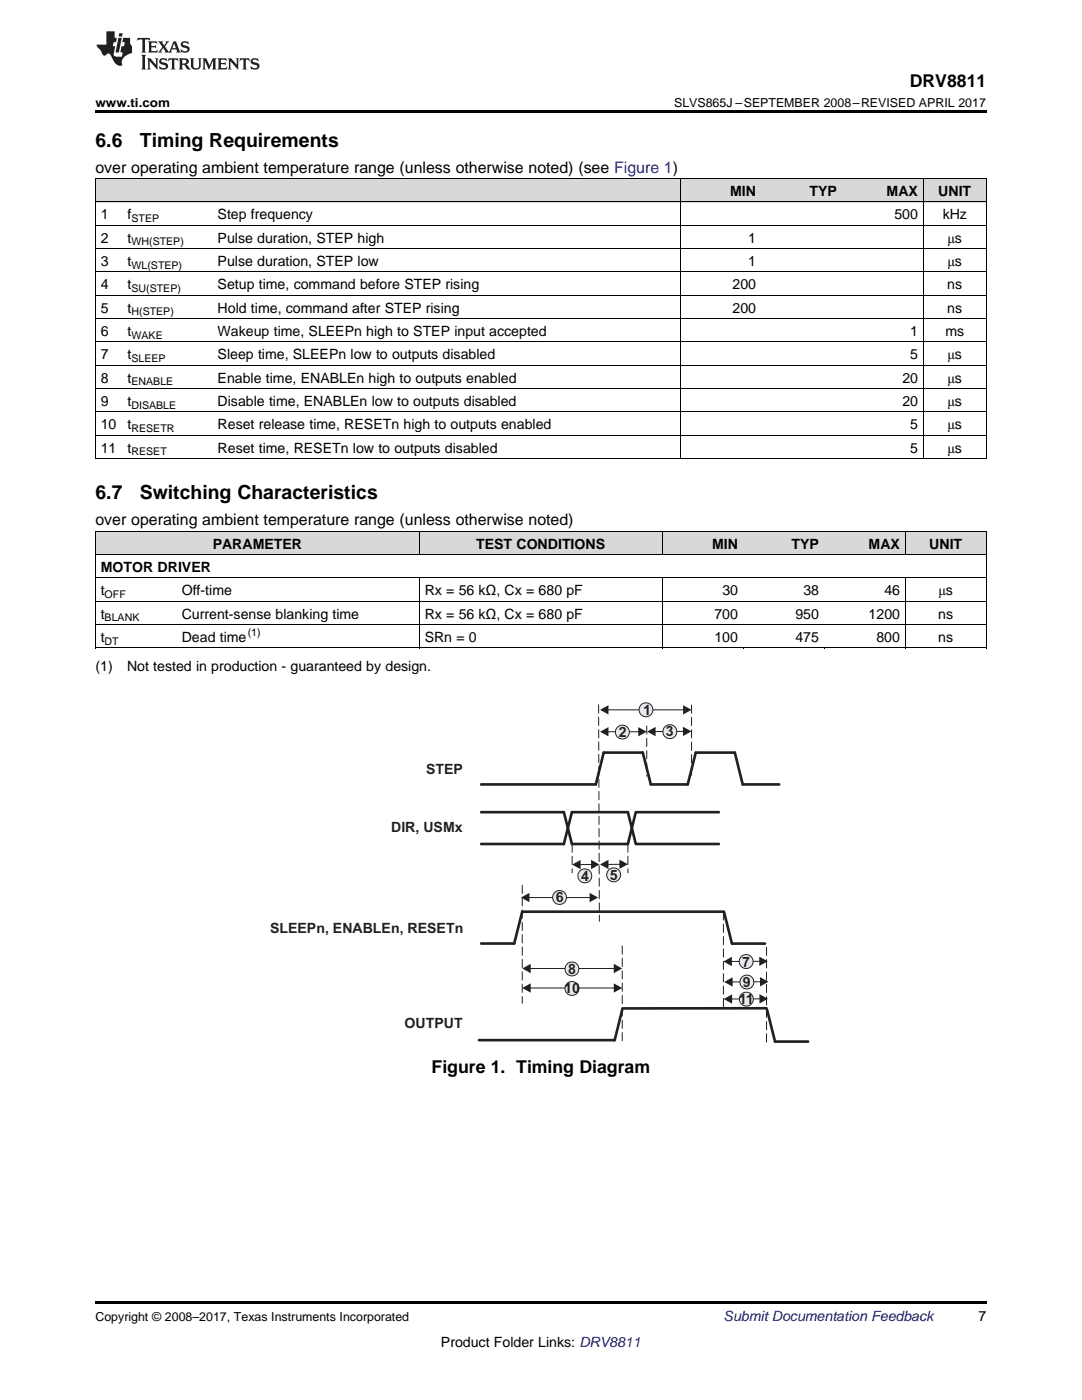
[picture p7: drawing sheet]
<svg xmlns="http://www.w3.org/2000/svg" width="216mm" height="279mm" viewBox="0 0 216 279" stroke-linecap="round" stroke-linejoin="round" font-family="sans-serif">
<g fill="#d8d8d8">
<path d="M19 106.1h16.2v4.6h-16.2z"/>
<path d="M35.2 106.1h48.5v4.6h-48.5z"/>
<path d="M83.7 106.1h48.5v4.6h-48.5z"/>
<path d="M132.2 106.1h16.1v4.6h-16.1z"/>
<path d="M148.3 106.1h16.2v4.6h-16.2z"/>
<path d="M164.5 106.1h16.2v4.6h-16.2z"/>
<path d="M180.7 106.1h16.1v4.6h-16.1z"/>
<path d="M19 35.7h5.4v4.7h-5.4z"/>
<path d="M24.4 35.7h18v4.7h-18z"/>
<path d="M42.4 35.7h93.4v4.7h-93.4z"/>
<path d="M135.8 35.7h16.1v4.7h-16.1z"/>
<path d="M151.9 35.7h16.2v4.7h-16.2z"/>
<path d="M168.1 35.7h16.2v4.7h-16.2z"/>
<path d="M184.3 35.7h12.5v4.7h-12.5z"/>
</g>
<path d="M19 259.7h177.8v.5h-177.8z" fill="#000"/>
<path d="M96 156.6h22.9l1.6-6.4h7.8l1.6 6.4h7.3l1.6-6.4h7.8l1.6 6.4h7.3" fill="none" stroke="#231f20" stroke-width=".53"/>
<path d="M121.3 146h6.2" fill="none" stroke="#231f20" stroke-width=".2"/>
<g fill="#231f20">
<path d="M119.7 146l1.7-.9v1.9z"/>
<path d="M127.4 145.1l1.6 .9-1.6 1z"/>
</g>
<path d="M136.4 146h-5.7" fill="none" stroke="#231f20" stroke-width=".2"/>
<g fill="#231f20">
<path d="M129.1 146l1.7-.9v1.8z"/>
<path d="M136.3 145l1.7 1-1.7 .9z"/>
</g>
<circle cx="124.2" cy="146.1" r="1.39" fill="#e5e9f1"/>
<circle cx="124.2" cy="146.1" r="1.39" fill="none" stroke="#231f20" stroke-width=".2"/>
<circle cx="133.7" cy="146" r="1.39" fill="#e5e9f1"/>
<g fill="none" stroke="#231f20" stroke-width=".2">
<path d="M121.3 141.7h15.1"/>
<circle cx="133.7" cy="146" r="1.39"/>
</g>
<g fill="#231f20">
<path d="M119.7 141.7l1.7-1v1.9z"/>
<path d="M136.3 140.7l1.7 1-1.7 .9z"/>
</g>
<circle cx="128.9" cy="141.7" r="1.4" fill="#e5e9f1"/>
<g fill="none" stroke="#231f20" stroke-width=".2">
<path d="M118.1 172.5h-2.4"/>
<circle cx="128.9" cy="141.7" r="1.4"/>
</g>
<path d="M96 168.4h16.5l1.6-6.3h11.2l1.6 6.3M96 162.1h16.5l1.6 6.3h11.2l1.6-6.3M126.9 168.4h16.6M126.9 162.1h16.6" fill="none" stroke="#231f20" stroke-width=".53"/>
<g fill="#231f20">
<path d="M114.2 172.6l1.6-1 .1 1.9z"/>
<path d="M117.9 171.6l1.7 .9-1.7 1z"/>
</g>
<path d="M123.7 172.5h-2.4" fill="none" stroke="#231f20" stroke-width=".2"/>
<g fill="#231f20">
<path d="M119.7 172.5l1.7-.9v1.8z"/>
<path d="M123.6 171.6l1.7 .9-1.7 .9z"/>
</g>
<circle cx="116.7" cy="174.8" r="1.39" fill="#e5e9f1"/>
<circle cx="116.7" cy="174.8" r="1.39" fill="none" stroke="#231f20" stroke-width=".2"/>
<circle cx="122.4" cy="174.6" r="1.4" fill="#e5e9f1"/>
<g fill="none" stroke="#231f20" stroke-width=".2">
<path d="M105.5 179.1h12.3"/>
<circle cx="122.4" cy="174.6" r="1.4"/>
</g>
<path d="M144.3 182l-40.1-.1-1.6 6.4h-6.6" fill="none" stroke="#231f20" stroke-width=".53"/>
<g fill="#231f20">
<path d="M104 179.1l1.6-.9v1.9z"/>
<path d="M117.7 178.2l1.6 .9-1.6 1z"/>
</g>
<circle cx="111.6" cy="179.1" r="1.4" fill="#e5e9f1"/>
<g fill="none" stroke="#231f20" stroke-width=".2">
<path d="M105.7 193.3h16.9"/>
<circle cx="111.6" cy="179.1" r="1.4"/>
</g>
<path d="M119.4 140.7l.2 43.1M129 144.9v10M138 140.7v14.2M104.2 176.7v23.5M114.2 168.4v5.8M125.3 168.4v5.8M144.4 182v19.2M153 189v19.3" fill="none" stroke="#231f20" stroke-width=".2" stroke-dasharray="1.6 .8"/>
<path d="M144.5 181.9l1.6 6.4h6.6M95.6 207.6h27M124.2 201.3l-1.6 6.3M153 201.2l-28.6 .1M153.1 201.5l1.6 6.4h6.6" fill="none" stroke="#231f20" stroke-width=".53"/>
<g fill="#231f20">
<path d="M104.2 193.3l1.7-.9v1.8z"/>
<path d="M122.5 192.4l1.7 .9-1.7 .9z"/>
</g>
<circle cx="114.1" cy="193.4" r="1.4" fill="#e5e9f1"/>
<g fill="none" stroke="#231f20" stroke-width=".2">
<path d="M105.7 197.2h16.9"/>
<circle cx="114.1" cy="193.4" r="1.4"/>
</g>
<g fill="#231f20">
<path d="M104.2 197.2l1.7-1v1.9z"/>
<path d="M122.5 196.2l1.7 1-1.7 .9z"/>
</g>
<circle cx="114.1" cy="197.3" r="1.4" fill="#e5e9f1"/>
<g fill="none" stroke="#231f20" stroke-width=".2">
<path d="M151.7 191.8l-5.8 .1"/>
<circle cx="114.1" cy="197.3" r="1.4"/>
</g>
<g fill="#231f20">
<path d="M144.4 191.9l1.6-.9v1.8z"/>
<path d="M151.5 190.9l1.7 .9-1.7 1z"/>
</g>
<circle cx="148.9" cy="191.9" r="1.39" fill="#e5e9f1"/>
<g fill="none" stroke="#231f20" stroke-width=".2">
<path d="M151.8 195.9l-5.8 .1"/>
<circle cx="148.9" cy="191.9" r="1.39"/>
</g>
<g fill="#231f20">
<path d="M144.5 196l1.7-1v1.9z"/>
<path d="M151.6 195l1.7 .9-1.6 1z"/>
</g>
<circle cx="149" cy="196" r="1.39" fill="#e5e9f1"/>
<g fill="none" stroke="#231f20" stroke-width=".2">
<path d="M151.7 199.3l-5.8 .1"/>
<circle cx="149" cy="196" r="1.39"/>
</g>
<g fill="#231f20">
<path d="M144.4 199.4l1.7-1v1.9z"/>
<path d="M151.5 198.4l1.7 .9-1.6 1z"/>
</g>
<circle cx="148.9" cy="199.4" r="1.39" fill="#e5e9f1"/>
<circle cx="148.9" cy="199.4" r="1.39" fill="none" stroke="#231f20" stroke-width=".2"/>
<path d="M124.2 188.8v19" fill="none" stroke="#231f20" stroke-width=".2" stroke-dasharray="1.6 .8"/>
<g fill="none" stroke="#000" stroke-width=".2">
<path d="M19 35.6h177.8M19.1 35.7v55.9M135.7 35.7v55.9M184.2 35.7v55.9M196.8 35.7v55.9M19 58.9h177.8M19 54.3h177.8M19 49.6h177.8M19 45h177.8M19 40.3h177.8M19 77.6h177.8M19 72.9h177.8"/>
<path d="M19 68.2h177.8M19 63.6h177.8M19 91.5h177.8M19 86.9h177.8M19 82.2h177.8M19 120h177.8M19 115.3h177.8M19 110.7h177.8M19 106h177.8M19.1 106v23.4M83.6 106v4.7M83.6 115.4v14"/>
<path d="M132.1 106v4.7M132.1 115.4v14M180.6 106v4.7M180.6 115.4v14M196.8 106v23.4M19 129.3h177.8M19 124.7h177.8"/>
</g>
<g fill="#000">
<path d="M19 22h177.8v.5h-177.8zM19 91.5l.2 .1zM42.3 91.5l.1 .1zM135.7 91.5l.1 .1zM168 91.5l.1 .1zM184.1 91.5l.2 .1zM196.7 91.5l.1 .1zM19 129.3l.2 .1zM83.6 129.3l.1 .1zM132.1 129.3l.1 .1zM148.2 129.3l.1 .1zM164.4 129.3l.1 .1z"/>
<path d="M180.6 129.3l.1 .1zM196.7 129.3l.1 .1z"/>
</g>
<g fill="#231f20">
<path d="M27.5 7.6l-.1 .5 .4-.2h.6v.1v2.1l-.2 .4h1l-.3-.4v-2.1l.1-.1h.5l.5 .2-.2-.5zM29.5 8.3l.2 .3v1.5l-.2 .4h1.8l.2-.6a1.04 1.04 0 0 1-1.3 .2v-.7h.6l.3 .2v-.6l-.3 .2h-.6v-.6l.8-.1 .4 .3-.2-.5zM31.5 8.3l.9 1.1-.9 1.1h.8l-.2-.2 .5-.7 .4 .7-.2 .2h1.5l-.1-.2 .1-.4h.9l.1 .4-.2 .2h1l-.3-.3-.7-1.9h-.5l-.9 2-.8-1 .9-1h-.8l.1 .3-.3 .5-.4-.6 .2-.2zM34.7 8.6l.4 1h-.7zM36.3 8.4a.63 .63 0 0 0-.2 .7 .63 .63 0 0 0 .6 .4l.6 .2 .1 .2a.75 .75 0 0 1-.7 .4 .75 .75 0 0 1-.6-.5l.1 .7 .1-.1a1.11 1.11 0 0 0 1.5-.6 1.13 1.13 0 0 0-1.2-.8l-.1-.4a1.04 1.04 0 0 1 1.2 .2l-.2-.5-.1 .1-.5-.2zM28.2 10.9l.2 .4v2.2l-.2 .4h1l-.3-.4v-2.2l.3-.4zM29.3 11.6l.3 .4v1.5l-.3 .4h.8l-.2-.4v-1.3l1.5 1.7v-1.9l.2-.4h-.7l.2 .4v.9l-1.1-1.3zM32 11.8a.62 .62 0 0 0-.2 .7 .62 .62 0 0 0 .6 .4l.6 .1 .1 .3a.76 .76 0 0 1-.7 .3 .76 .76 0 0 1-.6-.4l.1 .7 .1-.1a1.11 1.11 0 0 0 1.5-.6 1.13 1.13 0 0 0-1.2-.8l-.1-.4a1.04 1.04 0 0 1 1.2 .2l-.2-.6-.1 .1-.5-.1zM33.7 11.6l-.2 .6a.61 .61 0 0 1 .8-.3v1.6l-.2 .4h.9l-.2-.4v-1.6a.63 .63 0 0 1 .8 .3l-.2-.6zM35.6 11.6l.3 .4v1.5l-.3 .4h1l-.2-.2v-.8l.5 .2a.76 .76 0 0 0 1.2 .7l-1-1a.58 .58 0 0 0 .6-.5 .58 .58 0 0 0-.5-.6zM36.4 11.9h.1a.45 .45 0 0 1 .5 .1 .45 .45 0 0 1 .1 .5l-.7 .2zM37.9 11.6l.2 .2a2.17 2.17 0 0 0 .3 1.9 .99 .99 0 0 0 1.6-.6v-1.1l.2-.4h-.7l.2 .2a1.92 1.92 0 0 1-.2 1.8 .6 .6 0 0 1-.9-.5v-1.1l.2-.4zM40.4 11.6l.2 .4v1.5l-.2 .4h.7l-.2-.4v-1.4l.8 1.8 .8-1.8v1.4l-.2 .4h.9l-.2-.4v-1.5l.2-.4h-.8l-.6 1.5-.6-1.5zM43.4 11.6l.2 .4v1.5l-.2 .4h1.8l.2-.6a1.04 1.04 0 0 1-1.3 .1v-.6h.5l.4 .2v-.6l-.4 .2h-.5v-.7h.8l.3 .3-.1-.6zM45.5 11.6l.2 .4v1.5l-.2 .4h.7l-.2-.4v-1.3l1.5 1.7v-1.9l.2-.4h-.7l.2 .4v.9l-1.1-1.3zM47.9 11.6l-.1 .6a.61 .61 0 0 1 .8-.3v1.6l-.3 .4h1l-.3-.4 .1-1.6a.63 .63 0 0 1 .7 .3l-.1-.6zM50.2 11.8a.62 .62 0 0 0-.2 .7 .62 .62 0 0 0 .6 .4l.6 .1 .2 .3a.76 .76 0 0 1-.8 .3 .76 .76 0 0 1-.6-.4l.1 .7 .2-.1a1.11 1.11 0 0 0 1.5-.6 1.13 1.13 0 0 0-1.3-.8l-.1-.4a1.04 1.04 0 0 1 1.2 .2l-.1-.6-.2 .1-.5-.1z"/>
<path d="M21.2 6.3v2.6h-1.9l.1 .4 .7 .9a.91 .91 0 0 0 1 .8 .56 .56 0 0 1 .5-.3 .56 .56 0 0 1 .5 .3l.4 .8a1.53 1.53 0 0 0 1.9 1.2 1.54 1.54 0 0 1 1-2.1l.9-.3v-1.4a1.52 1.52 0 0 1-.3-1.6h-1.4l-.2 .8h.5l-.2 .8h-.4l-.2 1v.2l.4 .1-.2 .8a1.93 1.93 0 0 1-1.6-.3l.3-1.8h-.5l.2-.8h.4l.2-.8h-.4v-1.3zM23.6 7.6l-.6 2.9h.7l.6-2.9zM23.8 6.6l-.1 .7h.6l.2-.7z"/>
</g>
<g font-size="3.9">
<text x="19" y="29.3">6.6</text>
<text x="27.9" y="29.3">Timing Requirements</text>
<text x="19" y="99.7">6.7</text>
<text x="27.9" y="99.7">Switching Characteristics</text>
</g>
<g font-size="3.5">
<text x="181.5" y="17.3">DRV8811</text>
<text x="86.1" y="214.2">Figure 1. Timing Diagram</text>
</g>
<g font-size="3.2">
<text x="19" y="34.4">over operating ambient temperature range (unless otherwise noted) (see Figure 1)</text>
<text x="19" y="104.8">over operating ambient temperature range (unless otherwise noted)</text>
</g>
<g font-size="2.8">
<text x="145.7" y="39.1">MIN</text>
<text x="161.5" y="39.1">TYP</text>
<text x="176.9" y="39.1">MAX</text>
<text x="187.2" y="39.1">UNIT</text>
<text x="20.1" y="43.7">1</text>
<text x="25.5" y="43.7">f</text>
<text x="43.4" y="43.7">Step frequency</text>
<text x="178.5" y="43.7">500</text>
<text x="188.1" y="43.7">kHz</text>
<text x="20.1" y="48.4">2</text>
<text x="20.1" y="53.1">3</text>
<text x="25.5" y="48.4">t</text>
<text x="25.5" y="53.1">t</text>
<text x="43.4" y="48.4">Pulse duration, STEP high</text>
<text x="43.4" y="53.1">Pulse duration, STEP low</text>
<text x="149.3" y="48.4">1</text>
<text x="149.3" y="53.1">1</text>
<text x="189.1" y="48.4">μs</text>
<text x="189.1" y="53.1">μs</text>
<text x="20.1" y="57.7">4</text>
<text x="25.5" y="57.7">t</text>
<text x="43.4" y="57.7">Setup time, command before STEP rising</text>
<text x="146.2" y="57.7">200</text>
<text x="189" y="57.7">ns</text>
<text x="20.1" y="62.4">5</text>
<text x="25.5" y="62.4">t</text>
<text x="43.4" y="62.4">Hold time, command after STEP rising</text>
<text x="146.2" y="62.4">200</text>
<text x="189" y="62.4">ns</text>
<text x="20.1" y="67">6</text>
<text x="20.1" y="71.7">7</text>
<text x="25.5" y="67">t</text>
<text x="25.5" y="71.7">t</text>
<text x="43.4" y="67">Wakeup time, SLEEPn high to STEP input accepted</text>
<text x="43.4" y="71.7">Sleep time, SLEEPn low to outputs disabled</text>
<text x="181.6" y="67">1</text>
<text x="181.6" y="71.7">5</text>
<text x="188.6" y="67">ms</text>
<text x="189.1" y="71.7">μs</text>
<text x="20.1" y="76.3">8</text>
<text x="25.5" y="76.3">t</text>
<text x="43.4" y="76.3">Enable time, ENABLEn high to outputs enabled</text>
<text x="180.1" y="76.3">20</text>
<text x="189.1" y="76.3">μs</text>
<text x="20.1" y="81">9</text>
<text x="25.5" y="81">t</text>
<text x="43.4" y="81">Disable time, ENABLEn low to outputs disabled</text>
<text x="180.1" y="81">20</text>
<text x="189.1" y="81">μs</text>
<text x="20.1" y="85.7">10</text>
<text x="25.5" y="85.7">t</text>
<text x="43.4" y="85.7">Reset release time, RESETn high to outputs enabled</text>
<text x="181.6" y="85.7">5</text>
<text x="189.1" y="85.7">μs</text>
<text x="20.1" y="90.3">11</text>
<text x="25.5" y="90.3">t</text>
<text x="43.4" y="90.3">Reset time, RESETn low to outputs disabled</text>
<text x="181.6" y="90.3">5</text>
<text x="189.1" y="90.3">μs</text>
<text x="42.4" y="109.5">PARAMETER</text>
<text x="95" y="109.5">TEST CONDITIONS</text>
<text x="142.1" y="109.5">MIN</text>
<text x="157.9" y="109.5">TYP</text>
<text x="173.3" y="109.5">MAX</text>
<text x="185.4" y="109.5">UNIT</text>
<text x="20.1" y="114.1">MOTOR DRIVER</text>
<text x="20.1" y="118.8">t</text>
<text x="36.3" y="118.8">Off-time</text>
<text x="84.7" y="118.8">Rx = 56 kΩ, Cx = 680 pF</text>
<text x="144.1" y="118.8">30</text>
<text x="160.3" y="118.8">38</text>
<text x="176.5" y="118.8">46</text>
<text x="187.3" y="118.8">μs</text>
<text x="20.1" y="123.4">t</text>
<text x="36.3" y="123.4">Current-sense blanking time</text>
<text x="84.7" y="123.4">Rx = 56 kΩ, Cx = 680 pF</text>
<text x="142.6" y="123.4">700</text>
<text x="158.7" y="123.4">950</text>
<text x="173.3" y="123.4">1200</text>
<text x="187.2" y="123.4">ns</text>
<text x="20.1" y="128.1">t</text>
<text x="36.3" y="128.1">Dead time</text>
<text x="84.7" y="128.1">SRn = 0</text>
<text x="142.6" y="128.1">100</text>
<text x="158.7" y="128.1">475</text>
<text x="174.9" y="128.1">800</text>
<text x="187.2" y="128.1">ns</text>
<text x="19" y="133.9">(1)</text>
<text x="25.4" y="133.9">Not tested in production - guaranteed by design.</text>
<text x="195.3" y="263.6">7</text>
<text x="88" y="268.9">Product Folder Links: DRV8811</text>
</g>
<g font-size="2.8" fill="#231f20">
<text x="128.4" y="142.7">1</text>
<text x="123.5" y="147.1">2</text>
<text x="132.8" y="147">3</text>
<text x="85" y="154.4">STEP</text>
<text x="78" y="166.1">DIR, USMx</text>
<text x="115.9" y="175.8">4</text>
<text x="121.7" y="175.6">5</text>
<text x="110.9" y="180.1">6</text>
<text x="53.9" y="186.1">SLEEPn, ENABLEn, RESETn</text>
<text x="113.4" y="194.3">8</text>
<text x="148.1" y="192.9">7</text>
<text x="148.2" y="196.9">9</text>
<text x="112.6" y="198.2">10</text>
<text x="147.4" y="200.3">11</text>
<text x="80.7" y="205.1">OUTPUT</text>
</g>
<text font-size="2.8" fill="#0000c8" x="144.4" y="263.6">Submit Documentation Feedback</text>
<g font-size="2.5">
<text x="19" y="21.4">www.ti.com</text>
<text x="134.5" y="21.4">SLVS865J –SEPTEMBER 2008–REVISED APRIL 2017</text>
<text x="19" y="263.6">Copyright © 2008–2017, Texas Instruments Incorporated</text>
</g>
<g font-size="2.1">
<text x="26.2" y="44.3">STEP</text>
<text x="26.2" y="49">WH(STEP)</text>
<text x="26.2" y="53.6">WL(STEP)</text>
<text x="26.2" y="58.3">SU(STEP)</text>
<text x="26.2" y="62.9">H(STEP)</text>
<text x="26.2" y="67.6">WAKE</text>
<text x="26.2" y="72.2">SLEEP</text>
<text x="26.2" y="76.9">ENABLE</text>
<text x="26.2" y="81.6">DISABLE</text>
<text x="26.2" y="86.2">RESETR</text>
<text x="26.2" y="90.9">RESET</text>
<text x="20.9" y="119.3">OFF</text>
<text x="20.9" y="124">BLANK</text>
<text x="20.9" y="128.7">DT</text>
<text x="49.4" y="127">(1)</text>
</g>
</svg>
